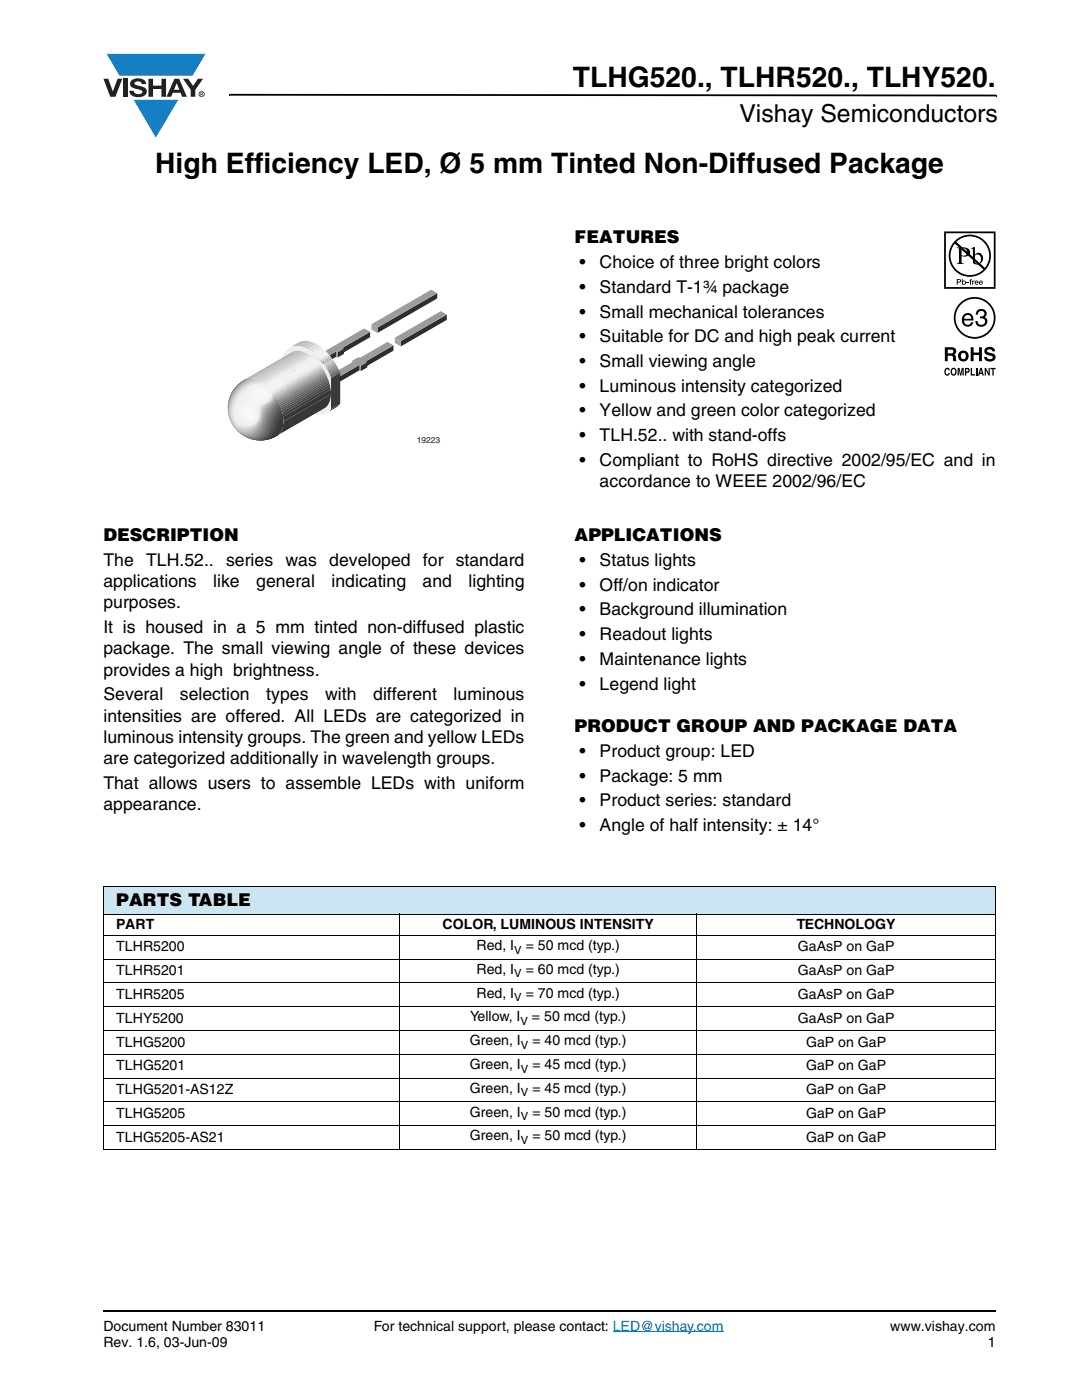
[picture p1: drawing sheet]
<svg xmlns="http://www.w3.org/2000/svg" width="216mm" height="279mm" viewBox="0 0 216 279" stroke-linecap="round" stroke-linejoin="round" font-family="sans-serif">
<g fill="#147fc3">
<path d="M21.3 10.7h19.7l-2.6 4.4h-1.1h-13.5z"/>
<path d="M26.7 19.9h8.9l-4.5 7.6z"/>
</g>
<g fill="#231f20">
<path d="M20.6 15.7h1l.9 2.5 1-2.5h.9l-1.4 3.6h-1z"/>
<path d="M24.6 15.7h.9v3.6h-.9z"/>
<path d="M26.3 16a2.1 2.1 0 0 1 2.8 .4l.1 .4h-.9a.79 .79 0 0 0-.7-.6 .79 .79 0 0 0-.8 .5l.3 .2 1 .3a1.08 1.08 0 0 1 1.2 1 1.08 1.08 0 0 1-1.1 1.1 1.73 1.73 0 0 1-2.4-1.2h.9a.96 .96 0 0 0 .8 .7 .96 .96 0 0 0 .9-.5 1.31 1.31 0 0 0-1.2-.6 1.03 1.03 0 0 1-1.1-.5 1.03 1.03 0 0 1 .2-1.2z"/>
<path d="M29.6 15.7h.9v1.4h1.7v-1.4h.9v3.6h-.9v-1.5h-1.7v1.5h-.9z"/>
<path d="M36.5 15.7h1.1l.9 1.4 1-1.4h1l-1.5 2.2v1.4h-.9v-1.4z"/>
<path d="M35.3 16.6l.5 1.3h-1.1zM34.8 15.7l-1.6 3.6h1l.3-.8h1.5l.3 .8h1l-1.6-3.6z"/>
<path d="M39.8 18.8a.46 .46 0 0 1 .9 0 .46 .46 0 0 1-.9 0zM39.6 18.8a.6 .6 0 0 0 1.2 0 .6 .6 0 0 0-1.2 0z"/>
<path d="M40.1 18.6h.2v.1h-.2zM40 18.5v.6h.1v-.3l.4 .3-.2-.3 .2-.1-.1-.2z"/>
</g>
<path d="M45.7 18.7h.2v.4h-.2zM45.9 18.7l152.9 .2v.3l-152.9-.1zM198.8 18.9h.1v.3h-.1zM20.5 261.5h.1v.4h-.1z" fill="#000"/>
<path d="M20.6 261.7h178.2" fill="none" stroke="#000" stroke-width=".36"/>
<path d="M122.3 265.8h22.1" fill="none" stroke="#007ec4" stroke-width=".2"/>
<path d="M45.4 57.8h43.8v31h-43.8z" fill="#fff"/>
<g fill="#2c2c2c">
<path d="M68.4 69.4l5.5-3.2v1.1l-5.5 3.2z"/>
<path d="M67.3 70.3l1.3-.7v1l-1.3 .8z"/>
</g>
<path d="M67.1 70.2l.2 .1v1.1l-.2-.2z" fill="#a3a3a3"/>
<path d="M73 72.1l5.5-3.2v1.1l-5.5 3.2z" fill="#2c2c2c"/>
<g fill="#a3a3a3">
<path d="M70.3 72l.2 .2v1l-.2-.1z"/>
<path d="M71.7 72.8l.3 .2v1.1l-.3-.2z"/>
</g>
<path d="M72 73l1.3-.7v1l-1.3 .8z" fill="#2c2c2c"/>
<path d="M60.4 72.6l1.2 .7v1.1l-1.2-.7z" fill="#a3a3a3"/>
<path d="M61.6 73.3l5.5-3.1v1l-5.5 3.2z" fill="#2c2c2c"/>
<path d="M60.4 72.6l12.3-7.1 1.2 .7-5.5 3.2 .2 .2-1.3 .7-.2-.1-5.5 3.1z" fill="#9c9c9c"/>
<path d="M58.5 73.7l1.9-1.1v1.1l-1.9 1.1z" fill="#3b3b3b"/>
<path d="M58.5 74.8l1.9-1.1 1.2 .7-1.9 1z" fill="#d3d3d3"/>
<path d="M66.2 76l5.5-3.2v1.1l-5.5 3.2z" fill="#2c2c2c"/>
<path d="M65 75.3l1.2 .7v1.1l-1.2-.7z" fill="#a3a3a3"/>
<path d="M65 75.3l5.5-3.1-.2-.2 1.2-.7 .3 .1 5.5-3.2 1.2 .7-5.5 3.2 .3 .2-1.3 .7-.3-.2-5.5 3.2z" fill="#9c9c9c"/>
<path d="M65.2 82.4l.8-.7 1.9-1.1-.6 .6z" fill="#373737"/>
<path d="M63.2 77.4l1.8-1 1.2 .7-1.8 1z" fill="#d3d3d3"/>
<path d="M66 78.6a3.2 3.2 0 0 1-1.3 3z" fill="#373737"/>
<path d="M57.7 69.4l2-1.2z" fill="#7c7c7c"/>
<path d="M57.9 69.3l2-1.1z" fill="#838383"/>
<path d="M58.1 69.2l2-1.1z" fill="#8b8b8b"/>
<path d="M58.3 69.2l2-1.2z" fill="#939393"/>
<path d="M58.5 69.1l2.1-1.1z" fill="#9a9a9a"/>
<path d="M58.7 69.1l2.1-1.1z" fill="#a2a2a2"/>
<path d="M59 69l1.8-1h.3l-1.8 1.1z" fill="#aaa"/>
<path d="M59.3 69.1l1.8-1.1h.3l-1.8 1.1z" fill="#b1b1b1"/>
<path d="M59.6 69.1l1.8-1.1 .3 .1-1.8 1z" fill="#b9b9b9"/>
<path d="M59.9 69.1l1.8-1 .4 .1-1.8 1.1z" fill="#c1c1c1"/>
<path d="M60.3 69.3l1.8-1.1 .5 .2-1.8 1z" fill="#c8c8c8"/>
<path d="M60.8 69.4l1.8-1 .6 .2-1.9 1.1z" fill="#d0d0d0"/>
<path d="M61.3 69.7l1.9-1.1 .1 .1-1.8 1.1z" fill="#d7d7d7"/>
<path d="M58.2 78.7l7.8-1v1z" fill="#373737"/>
<path d="M58.2 78.7l7.7-1.6 .1 .6z" fill="#3e3e3e"/>
<path d="M58.2 78.7l7.6-2 .1 .4z" fill="#464646"/>
<path d="M58.2 78.7l7.5-2.4 .1 .4z" fill="#4e4e4e"/>
<path d="M58.2 78.7l7.4-2.7 .1 .3z" fill="#555"/>
<path d="M58.2 78.7l7.3-3 .1 .3z" fill="#5d5d5d"/>
<path d="M58.2 78.7l7.2-3.3 .1 .3z" fill="#656565"/>
<path d="M58.2 78.7l7.1-3.6 .1 .3z" fill="#6c6c6c"/>
<path d="M58.2 78.7l6.9-3.8 .2 .2z" fill="#747474"/>
<path d="M58.2 78.7l6.8-4.1 .1 .3z" fill="#7c7c7c"/>
<path d="M58.2 78.7l6.7-4.2 .1 .1z" fill="#838383"/>
<path d="M58.2 78.7l6.6-4.4 .1 .2z" fill="#8b8b8b"/>
<path d="M58.2 78.7l6.5-4.6 .1 .2z" fill="#939393"/>
<path d="M58.2 78.7l6.5-4.7v.1z" fill="#9a9a9a"/>
<path d="M58.2 78.7l6.4-4.9 .1 .2z" fill="#a2a2a2"/>
<path d="M58.2 78.7l6.3-5 .1 .1z" fill="#aaa"/>
<path d="M58.2 78.7l6.2-5.1 .1 .1z" fill="#b1b1b1"/>
<path d="M58.2 78.7l6.1-5.3 .1 .2z" fill="#b9b9b9"/>
<path d="M58.2 78.7l6.1-5.4v.1z" fill="#c1c1c1"/>
<path d="M58.2 78.7l6-5.5 .1 .1z" fill="#c8c8c8"/>
<path d="M58.2 78.6l5.9-5.5 .1 .1-6 5.5z" fill="#d0d0d0"/>
<path d="M58.2 78.5l5.8-5.5 .1 .1-5.9 5.5z" fill="#d7d7d7"/>
<path d="M58.2 78.3l5.7-5.5 .1 .2-5.8 5.5z" fill="#dfdfdf"/>
<path d="M58.2 78.2l5.6-5.5 .1 .1-5.7 5.5z" fill="#e7e7e7"/>
<path d="M63.7 72.5l.1 .2-5.6 5.5z" fill="#eee"/>
<path d="M63.5 72.3l.2 .2-5.5 5.5v-.2z" fill="#f1f1f1"/>
<path d="M62.8 71.6l.7 .7-5.3 5.5v-.7z" fill="#f2f2f2"/>
<path d="M62.5 71.3l.3 .3-4.6 5.5v-.2z" fill="#f1f1f1"/>
<path d="M62.3 71.2l.2 .1-4.3 5.6v-.2z" fill="#eee"/>
<path d="M62 71l.3 .2-4.1 5.5v-.2z" fill="#e7e7e7"/>
<path d="M61.7 70.8l.3 .2-3.8 5.5v-.2z" fill="#dfdfdf"/>
<path d="M61.3 70.5l.4 .3-3.5 5.5v-.2z" fill="#d7d7d7"/>
<path d="M60.9 70.3l.4 .2-3.1 5.6z" fill="#d0d0d0"/>
<path d="M60.5 70.2l.4 .1-2.7 5.5z" fill="#c8c8c8"/>
<path d="M60.1 70.1l.4 .1-2.3 5.5z" fill="#c1c1c1"/>
<path d="M59.8 70l.3 .1-1.9 5.5z" fill="#b9b9b9"/>
<path d="M59.6 70h.2l-1.6 5.5z" fill="#b1b1b1"/>
<path d="M59.3 70h.3l-1.4 5.5z" fill="#aaa"/>
<path d="M59.1 70h.2l-1.1 5.5z" fill="#a2a2a2"/>
<path d="M58.9 70h.2l-.9 5.5z" fill="#9a9a9a"/>
<path d="M58.7 70.1l.2-.1-.7 5.6z" fill="#939393"/>
<path d="M58.6 70.1h.1l-.5 5.6z" fill="#8b8b8b"/>
<path d="M58.4 70.2l.2-.1-.4 5.6z" fill="#838383"/>
<path d="M58.2 70.3l.2-.1-.2 5.6z" fill="#7c7c7c"/>
<path d="M66.1 75.5l1.8-1.1v6.2l-1.9 1.1z" fill="#3b3b3b"/>
<path d="M61.5 69.8l1.8-1.1 .3 .2-1.8 1.1z" fill="#d7d7d7"/>
<path d="M61.8 70l1.8-1.1 .3 .2-1.8 1.1z" fill="#dfdfdf"/>
<path d="M62.1 70.2l1.8-1.1 .3 .2-1.8 1.1z" fill="#e7e7e7"/>
<path d="M62.4 70.4l1.8-1.1 .3 .2-1.9 1.1z" fill="#eee"/>
<path d="M62.6 70.6l1.9-1.1 .3 .3-1.9 1.1z" fill="#f1f1f1"/>
<path d="M62.9 70.9l1.9-1.1 .8 .9-1.8 1.1z" fill="#f2f2f2"/>
<path d="M63.8 71.8l1.8-1.1 .2 .2-1.8 1.1z" fill="#f1f1f1"/>
<path d="M64 72l1.8-1.1 .2 .2-1.8 1.1z" fill="#eee"/>
<path d="M64.2 72.2l1.8-1.1 .1 .2-1.8 1z" fill="#e7e7e7"/>
<path d="M64.3 72.3l1.8-1 .1 .1-1.8 1.1z" fill="#dfdfdf"/>
<path d="M64.4 72.5l1.8-1.1 .1 .2-1.8 1z" fill="#d7d7d7"/>
<path d="M64.5 72.6l1.8-1 .1 .1-1.8 1.1z" fill="#d0d0d0"/>
<path d="M64.6 72.8l1.8-1.1 .1 .1-1.8 1.1z" fill="#c8c8c8"/>
<path d="M64.7 72.9l1.8-1.1 .1 .2-1.8 1z" fill="#c1c1c1"/>
<path d="M64.8 73l1.8-1 .1 .1-1.8 1.1z" fill="#b9b9b9"/>
<path d="M64.9 73.2l1.8-1.1 .1 .2-1.8 1z" fill="#b1b1b1"/>
<path d="M65 73.3l1.8-1 .1 .1-1.8 1.1z" fill="#aaa"/>
<path d="M65.1 73.5l1.8-1.1 .1 .2-1.8 1z" fill="#a2a2a2"/>
<path d="M65.2 73.6l1.8-1 .1 .2-1.8 1z" fill="#9a9a9a"/>
<path d="M65.3 73.8l1.8-1 .1 .1-1.8 1.1z" fill="#939393"/>
<path d="M65.4 74l1.8-1.1 .1 .3-1.8 1z" fill="#8b8b8b"/>
<path d="M65.5 74.2l1.8-1 .1 .2-1.8 1z" fill="#838383"/>
<path d="M65.6 74.4l1.8-1 .2 .2-1.9 1.1z" fill="#7c7c7c"/>
<path d="M65.7 74.7l1.9-1.1 .1 .3-1.9 1.1z" fill="#747474"/>
<path d="M65.8 75l1.9-1.1 .1 .3-1.8 1.1z" fill="#6c6c6c"/>
<path d="M66 75.3l1.8-1.1 .1 .2-1.8 1.1z" fill="#656565"/>
<path d="M58.5 73.7v1.1l1.2 .6v-1zM63.2 76.4v1l1.2 .7v-1zM57.2 69.8a3.4 3.4 0 0 1 4.3 0 11.5 11.5 0 0 1 4.6 5.7l-.1 6.2a3.3 3.3 0 0 1-4.5 .4 11.4 11.4 0 0 1-5.3-10.2l.2-.8z" fill="#eee"/>
<g fill="#373737">
<path d="M56.5 83.2l9.5-4.6a3.1 3.1 0 0 1-1.3 2.9l-9.5 5.5a3.7 3.7 0 0 0 1.3-3.8z"/>
<path d="M56.5 83.2l9.5-4.6a3.1 3.1 0 0 1-1.3 2.9l-8.2 2.7z"/>
<path d="M55.2 84.2h1.3v-1l9.5-5.5a4 4 0 0 1-1.3 3.8z"/>
</g>
<path d="M56.4 82.6l9.5-5.5 .1 .6-9.5 5.5z" fill="#3e3e3e"/>
<path d="M56.3 82.2l9.5-5.5 .1 .4-9.5 5.5z" fill="#464646"/>
<path d="M56.2 81.8l9.5-5.5 .1 .4-9.5 5.5z" fill="#4e4e4e"/>
<path d="M56.1 81.5l9.5-5.5 .1 .3-9.5 5.5z" fill="#555"/>
<path d="M55.9 81.2l9.6-5.5 .1 .3-9.5 5.5z" fill="#5d5d5d"/>
<path d="M55.8 80.9l9.6-5.5 .1 .3-9.6 5.5z" fill="#656565"/>
<path d="M55.7 80.6l9.6-5.5 .1 .3-9.6 5.5z" fill="#6c6c6c"/>
<path d="M55.6 80.4l9.5-5.5 .2 .2-9.6 5.5z" fill="#747474"/>
<path d="M55.5 80.2l9.5-5.6 .1 .3-9.5 5.5z" fill="#7c7c7c"/>
<path d="M55.4 80l9.5-5.5 .1 .1-9.5 5.6z" fill="#838383"/>
<path d="M55.3 79.8l9.5-5.5 .1 .2-9.5 5.5z" fill="#8b8b8b"/>
<path d="M55.2 79.6l9.5-5.5 .1 .2-9.5 5.5z" fill="#939393"/>
<path d="M55.1 79.5l9.6-5.5v.1l-9.5 5.5z" fill="#9a9a9a"/>
<path d="M55 79.3l9.6-5.5 .1 .2-9.6 5.5z" fill="#a2a2a2"/>
<path d="M55 79.2l9.5-5.5 .1 .1-9.6 5.5z" fill="#aaa"/>
<path d="M54.9 79.1l9.5-5.5 .1 .1-9.5 5.5z" fill="#b1b1b1"/>
<path d="M54.8 78.9l9.5-5.5 .1 .2-9.5 5.5z" fill="#b9b9b9"/>
<path d="M54.7 78.8l9.6-5.5v.1l-9.5 5.5z" fill="#c1c1c1"/>
<path d="M54.6 78.7l9.6-5.5 .1 .1-9.6 5.5z" fill="#c8c8c8"/>
<path d="M54.6 78.6l9.5-5.5 .1 .1-9.6 5.5z" fill="#d0d0d0"/>
<path d="M54.5 78.5l9.5-5.5 .1 .1-9.5 5.5z" fill="#d7d7d7"/>
<path d="M54.4 78.3l9.5-5.5 .1 .2-9.5 5.5z" fill="#dfdfdf"/>
<path d="M54.3 78.2l9.5-5.5 .1 .1-9.5 5.5z" fill="#e7e7e7"/>
<path d="M54.1 78l9.6-5.5 .1 .2-9.5 5.5z" fill="#eee"/>
<path d="M53.9 77.8l9.6-5.5 .2 .2-9.6 5.5z" fill="#f1f1f1"/>
<path d="M53.2 77.1l9.6-5.5 .7 .7-9.6 5.5z" fill="#f2f2f2"/>
<path d="M53 76.9l9.5-5.6 .3 .3-9.6 5.5z" fill="#f1f1f1"/>
<path d="M52.7 76.7l9.6-5.5 .2 .1-9.5 5.6z" fill="#eee"/>
<path d="M52.5 76.5l9.5-5.5 .3 .2-9.6 5.5z" fill="#e7e7e7"/>
<path d="M52.2 76.3l9.5-5.5 .3 .2-9.5 5.5z" fill="#dfdfdf"/>
<path d="M51.8 76.1l9.5-5.6 .4 .3-9.5 5.5z" fill="#d7d7d7"/>
<path d="M51.4 75.8l9.5-5.5 .4 .2-9.5 5.6z" fill="#d0d0d0"/>
<path d="M50.9 75.7l9.6-5.5 .4 .1-9.5 5.5z" fill="#c8c8c8"/>
<path d="M50.6 75.6l9.5-5.5 .4 .1-9.6 5.5z" fill="#c1c1c1"/>
<path d="M50.3 75.5l9.5-5.5 .3 .1-9.5 5.5z" fill="#b9b9b9"/>
<path d="M50 75.5l9.6-5.5h.2l-9.5 5.5z" fill="#b1b1b1"/>
<path d="M49.8 75.5l9.5-5.5h.3l-9.6 5.5z" fill="#aaa"/>
<path d="M49.6 75.5l9.7-5.5z" fill="#a2a2a2"/>
<path d="M49.4 75.5l9.7-5.5z" fill="#9a9a9a"/>
<path d="M49.2 75.6l9.7-5.6z" fill="#939393"/>
<path d="M49 75.7l9.7-5.6z" fill="#8b8b8b"/>
<path d="M48.8 75.7l9.8-5.6z" fill="#838383"/>
<path d="M48.7 75.8l9.7-5.6z" fill="#7c7c7c"/>
<g fill="#f1f1f1">
<path d="M47.2 77a3.4 3.4 0 0 1 4.8-.8 9.5 9.5 0 0 1 4.3 9.2 3.5 3.5 0 0 1-3 2.4 5.8 5.8 0 0 1-5.4-1.5 3.9 3.9 0 0 1-.6-2.2 3.1 3.1 0 0 0 1.3 2.9 6.5 6.5 0 0 1-1.4-10z"/>
<path d="M47.5 76.7a3.3 3.3 0 0 1 4.8-.3l.9 .7a3.3 3.3 0 0 0-4.3 1.3l-1 1.3a3.3 3.3 0 0 0 .3 4.7 2.15 2.15 0 0 0 2.5 .1 2.15 2.15 0 0 0 .8-2.4 1.11 1.11 0 0 1 .7-1.4 2.45 2.45 0 0 0 2-2.1l-.2-.8a9.1 9.1 0 0 1 2.3 7.6 4 4 0 0 1-3.7 2.5 5.7 5.7 0 0 1-4.7-1.6 3.9 3.9 0 0 1-.6-2.2 3.1 3.1 0 0 0 1.3 2.9 6.5 6.5 0 0 1-1.1-10.3z"/>
</g>
<path d="M47.5 76.7a3.3 3.3 0 0 1 4.8-.4l.7 .5a3.4 3.4 0 0 0-4.2 1.3 5.3 5.3 0 0 0-2 4.6l.5 1.4a3.1 3.1 0 0 0 1.3 2.9 6.5 6.5 0 0 1-1.1-10.3z" fill="#eee"/>
<path d="M47.5 76.7a3.3 3.3 0 0 1 4.8-.4l.4 .4a4.5 4.5 0 0 0-5 2.3 4.7 4.7 0 0 0-.6 5.2l.3 .2a2.97 2.97 0 0 0 1.2 2.6 6.5 6.5 0 0 1-1.1-10.3z" fill="#e7e7e7"/>
<path d="M47.5 76.7a3.4 3.4 0 0 1 5-.2 4.8 4.8 0 0 0-5.1 2.6 4.7 4.7 0 0 0-.3 5.4l.3 .3a2.88 2.88 0 0 0 1.2 2.2 6.5 6.5 0 0 1-1.1-10.3z" fill="#dfdfdf"/>
<path d="M47.5 76.7a3.3 3.3 0 0 1 4.7-.4 5 5 0 0 0-5.1 2.7 4.8 4.8 0 0 0 0 5.8l.3 .3a2.73 2.73 0 0 0 1.2 1.9 6.5 6.5 0 0 1-1.1-10.3z" fill="#d7d7d7"/>
<path d="M47.5 76.7a3.3 3.3 0 0 1 4.3-.6 6.2 6.2 0 0 0-5.7 7.1 3.5 3.5 0 0 0 1.4 2.2l.3 .8 .8 .8a6.5 6.5 0 0 1-1.1-10.3z" fill="#d0d0d0"/>
<path d="M47.3 84.1a2.49 2.49 0 0 0 3.1 .6 2.49 2.49 0 0 0 1.3-2.8 1.22 1.22 0 0 1 1.1-1.4 1.97 1.97 0 0 0 1.3-2.5 9 9 0 0 1 2.2 7.4 4 4 0 0 1-3.7 2.5 5.7 5.7 0 0 1-4.7-1.6 3.9 3.9 0 0 1-.6-2.2z" fill="#eee"/>
<path d="M47.5 76.7a3.3 3.3 0 0 1 3.9-.9 6.5 6.5 0 0 0-5.2 8.2 3.6 3.6 0 0 0 1.4 1.6l.3 .7 .7 .7a6.5 6.5 0 0 1-1.1-10.3z" fill="#c8c8c8"/>
<path d="M47.4 84.4a2.64 2.64 0 0 0 3 .5 2.64 2.64 0 0 0 1.4-2.8 1.29 1.29 0 0 1 1-1.6 2.08 2.08 0 0 0 1.5-2.3 8.9 8.9 0 0 1 2 7.2 4 4 0 0 1-3.7 2.5 5.8 5.8 0 0 1-4.6-1.5 3.5 3.5 0 0 1-.6-2z" fill="#e7e7e7"/>
<path d="M47.5 76.7a3.3 3.3 0 0 1 3.4-1 6.6 6.6 0 0 0-4.9 8l.9 1.5 .7 .6 .4 .7 .6 .5a6.5 6.5 0 0 1-1.1-10.3z" fill="#c1c1c1"/>
<path d="M47.4 84.8a2.93 2.93 0 0 0 3.2 0 2.93 2.93 0 0 0 1.3-2.9 1.68 1.68 0 0 1 1.4-1.6 1.94 1.94 0 0 0 1.1-2 8.8 8.8 0 0 1 1.9 7.1 4 4 0 0 1-3.7 2.5 5.7 5.7 0 0 1-4.7-1.5z" fill="#dfdfdf"/>
<path d="M47.5 76.7a3.3 3.3 0 0 1 3.1-1.1 6.8 6.8 0 0 0-4.6 8.1l.4 .8 .5 .8 1.7 1.7a6.5 6.5 0 0 1-1.1-10.3z" fill="#b9b9b9"/>
<path d="M47.4 85.1a3.1 3.1 0 0 0 4.6-3.2 1.44 1.44 0 0 1 1.1-1.3 2.21 2.21 0 0 0 1.4-2.1 8.8 8.8 0 0 1 1.8 6.9 4 4 0 0 1-3.7 2.5 5.8 5.8 0 0 1-4.6-1.5z" fill="#d7d7d7"/>
<path d="M47.5 76.7a3.6 3.6 0 0 1 2.8-1.2 6.7 6.7 0 0 0-4.3 8.5 7 7 0 0 0 2 2.4l.6 .6a6.5 6.5 0 0 1-1.1-10.3z" fill="#b1b1b1"/>
<path d="M47.5 85.4a3.4 3.4 0 0 0 4.6-3.6l.1-.4 .7-.6a2.41 2.41 0 0 0 1.7-2.2 8.7 8.7 0 0 1 1.7 6.8 4 4 0 0 1-3.7 2.5 5.5 5.5 0 0 1-4.8-1.7z" fill="#d0d0d0"/>
<path d="M47.6 85.6a3.2 3.2 0 0 0 4.3-1.8l.1-.5a2.84 2.84 0 0 1 1.3-2.7 2.33 2.33 0 0 0 1.3-1.9 8.7 8.7 0 0 1 1.7 6.7 4 4 0 0 1-3.7 2.5 5.6 5.6 0 0 1-4.7-1.6z" fill="#c8c8c8"/>
<path d="M47.5 76.7a3.8 3.8 0 0 1 2.5-1.2 6.6 6.6 0 0 0-3.5 9.5l2.1 2a6.5 6.5 0 0 1-1.1-10.3z" fill="#aaa"/>
<path d="M47.6 85.8l.3 .1a2.68 2.68 0 0 0 3.3-.9 6.1 6.1 0 0 0 1.2-3.2l.6-.8 1.1-.9 .5-.7 .1-.6a8.6 8.6 0 0 1 1.6 6.6 4 4 0 0 1-3.7 2.5 5.9 5.9 0 0 1-4.6-1.4z" fill="#c1c1c1"/>
<path d="M47.5 76.7a4 4 0 0 1 2.3-1.2 6.6 6.6 0 0 0-3.2 9.6l2 1.9a6.5 6.5 0 0 1-1.1-10.3z" fill="#a2a2a2"/>
<path d="M47.7 86a2.16 2.16 0 0 0 2.7-.2 5.1 5.1 0 0 0 2.1-3.9l.5-.8 1.5-1.3 .3-.9a8.1 8.1 0 0 1 1.3 7.1 4.5 4.5 0 0 1-3.8 1.9 5.6 5.6 0 0 1-4.4-1.6z" fill="#b9b9b9"/>
<path d="M47.5 76.7a4.2 4.2 0 0 1 2.1-1.2 6.5 6.5 0 0 0-2.3 10.4l1.3 1.1a6.5 6.5 0 0 1-1.1-10.3z" fill="#9a9a9a"/>
<path d="M47.8 86.1a2.64 2.64 0 0 0 3.7-1.1 8.1 8.1 0 0 0 1.2-3.2l1.6-1.6 .6-1.1a8 8 0 0 1 1.2 6.9 4.5 4.5 0 0 1-3.8 1.9 5.7 5.7 0 0 1-4.3-1.5z" fill="#b1b1b1"/>
<path d="M47.9 86.3a2.39 2.39 0 0 0 3.4-.8l.6-.9 .5-1.1a4.3 4.3 0 0 1 1.9-3.2l.7-1.1a7.7 7.7 0 0 1 1.1 6.8 4.5 4.5 0 0 1-3.8 1.9 5.5 5.5 0 0 1-4.4-1.6z" fill="#aaa"/>
<g fill="#939393">
<path d="M47.5 76.7l1.2-.9 .7-.3a6.9 6.9 0 0 0-3.8 7.3 6.5 6.5 0 0 1 1.9-6.1z"/>
<path d="M46.7 85.3l.9 .9 1 .8-.9-.7z"/>
</g>
<path d="M55 79.3a7.7 7.7 0 0 1 1.1 6.7 4.5 4.5 0 0 1-3.8 1.9 5.7 5.7 0 0 1-4.3-1.5 2.49 2.49 0 0 0 3.8-1.3l.4-.8 .4-1.2a7.6 7.6 0 0 1 2.2-3.3z" fill="#a2a2a2"/>
<g fill="#8b8b8b">
<path d="M47.5 76.7l1-.8 .7-.3a7 7 0 0 0-3.7 6.3 6.5 6.5 0 0 1 2-5.2z"/>
<path d="M47.3 86l1.3 1z"/>
</g>
<path d="M48.1 86.5a2.44 2.44 0 0 0 3.7-1l.8-1.6a5.8 5.8 0 0 1 2-3.6l.5-.8a7.6 7.6 0 0 1 1 6.5 4.5 4.5 0 0 1-3.8 1.9 5.9 5.9 0 0 1-4.2-1.4z" fill="#9a9a9a"/>
<g fill="#838383">
<path d="M47.5 76.7l1.5-1a7 7 0 0 0-3.5 5.6l.2-1.8a6.5 6.5 0 0 1 1.8-2.8z"/>
<path d="M47.8 86.4l.8 .6z"/>
</g>
<path d="M48.2 86.6a2.63 2.63 0 0 0 4-1.6 10 10 0 0 1 2.8-5l.2-.4a7.5 7.5 0 0 1 .9 6.4 4.5 4.5 0 0 1-3.8 1.9 6.1 6.1 0 0 1-4.1-1.3z" fill="#939393"/>
<path d="M48.3 86.7a2.59 2.59 0 0 0 4-1.4 13.5 13.5 0 0 1 2.2-4.4l.8-1.1a7.4 7.4 0 0 1 .8 6.2 4.5 4.5 0 0 1-3.8 1.9 6.3 6.3 0 0 1-4-1.2z" fill="#8b8b8b"/>
<g fill="#7c7c7c">
<path d="M47.5 76.7l1.3-1a6.8 6.8 0 0 0-3.3 5 6.4 6.4 0 0 1 2-4z"/>
<path d="M48.3 86.8l.3 .2z"/>
</g>
<path d="M48.4 86.8a2.68 2.68 0 0 0 4.2-1.6 13.1 13.1 0 0 1 2.8-5.2 7.3 7.3 0 0 1 .7 6 4.5 4.5 0 0 1-3.8 1.9 6.4 6.4 0 0 1-3.9-1.1z" fill="#838383"/>
<path d="M47.5 76.7l1.2-.9a6.7 6.7 0 0 0-3.1 4.2l.7-1.8z" fill="#747474"/>
<path d="M49.8 77.6a2.64 2.64 0 0 1 4.2 .5 2.03 2.03 0 0 1-1.8 2.4 .99 .99 0 0 0-.7 1.5 2.16 2.16 0 0 1-1.7 2.7 2.16 2.16 0 0 1-2.5-2.1 3.2 3.2 0 0 1 1.4-3.2l.7-1.3z" fill="#f2f2f2"/>
<path d="M48.5 86.9a2.7 2.7 0 0 0 4.3-1.5 13.3 13.3 0 0 1 2.7-5.3 7.2 7.2 0 0 1 .6 5.9 4.5 4.5 0 0 1-3.8 1.9 6.6 6.6 0 0 1-3.8-1z" fill="#7c7c7c"/>
<path d="M47.5 76.7l-1.1 1.4-.6 1.1 1-1.7 1.1-1.2z" fill="#6c6c6c"/>
<path d="M48.7 87a2.85 2.85 0 0 0 4.5-2l.1-.5a10.7 10.7 0 0 1 2.3-4.1 6.4 6.4 0 0 1 .3 6 6.1 6.1 0 0 1-7.2 .6z" fill="#747474"/>
<path d="M49.9 77.6a2.52 2.52 0 0 1 4 .5 1.85 1.85 0 0 1-1.7 2.3l-.5 .3-.3 .3a5.8 5.8 0 0 1-.3 2.8 2.06 2.06 0 0 1-2.3 .7 2.06 2.06 0 0 1-1.4-2 2.77 2.77 0 0 1 1.5-2.8l.5-1.4z" fill="#f2f2f2"/>
<path d="M55.7 80.6a6.3 6.3 0 0 1 .2 5.8 6.1 6.1 0 0 1-6.8 .9 2.83 2.83 0 0 0 4.3-2.3l.2-.6a11.1 11.1 0 0 1 2.1-3.8z" fill="#6c6c6c"/>
<path d="M50 77.7a2.31 2.31 0 0 1 4 .8 2.08 2.08 0 0 1-2.2 2l-.4 .2a1.61 1.61 0 0 0 0 1.5 1.91 1.91 0 0 1-1.6 2.3 1.91 1.91 0 0 1-2.2-1.7 2.48 2.48 0 0 1 1.4-2.9l.4-.6 .2-1z" fill="#f3f3f3"/>
<path d="M55.8 80.9a6.2 6.2 0 0 1 .1 5.5 6.1 6.1 0 0 1-6.3 1.1 2.93 2.93 0 0 0 4.1-2.3 9.8 9.8 0 0 1 2.1-4.3z" fill="#656565"/>
<path d="M50.2 77.6a2.22 2.22 0 0 1 3.7 .9v.3a1.73 1.73 0 0 1-1.8 1.4 .91 .91 0 0 0-.9 .4 .91 .91 0 0 0 0 1 1.94 1.94 0 0 1-1.9 2.8 2.35 2.35 0 0 1-1.7-2.2 2.35 2.35 0 0 1 1.5-2.2l.4-.4 .3-1.4z" fill="#f3f3f3"/>
<path d="M55.9 81.2a6.1 6.1 0 0 1 0 5.2 6 6 0 0 1-5.9 1.2 2.93 2.93 0 0 0 3.9-2.2 9.6 9.6 0 0 1 2-4.2z" fill="#5d5d5d"/>
<path d="M50.3 77.7a2.07 2.07 0 0 1 3.5 1 1.72 1.72 0 0 1-1.7 1.5l-1 .3a.88 .88 0 0 0 0 1.1 1.9 1.9 0 0 1-1.5 2.8 2.27 2.27 0 0 1-1.8-2.2 2.27 2.27 0 0 1 1.7-2.3l.1-.1a3.5 3.5 0 0 1 .7-2.1z" fill="#f4f4f4"/>
<path d="M56.1 81.5a5.9 5.9 0 0 1-.2 4.9 5.9 5.9 0 0 1-5.4 1.4 3 3 0 0 0 3.7-2.9l.9-2.1z" fill="#555"/>
<path d="M50.4 77.7a1.92 1.92 0 0 1 2.1-.5 1.92 1.92 0 0 1 1.2 1.6 2.4 2.4 0 0 1-2.5 1.5l-.4 .3 .2 1a1.78 1.78 0 0 1-1.5 2.7 2.13 2.13 0 0 1-1.7-2.1 2.13 2.13 0 0 1 1.7-2l.4-.3a3.1 3.1 0 0 1 .5-2.2z" fill="#f4f4f4"/>
<path d="M56.2 81.8a5.1 5.1 0 0 1-.6 5l-1.8 .8a6.4 6.4 0 0 1-2.8 .2 3 3 0 0 0 3.4-2.5l.6-1.7z" fill="#4e4e4e"/>
<path d="M56.3 82.2a5 5 0 0 1-.7 4.6l-1.8 .8-2.3 .3a3.3 3.3 0 0 0 3.4-3.1l.6-1.6z" fill="#464646"/>
<path d="M56.4 82.6a4.8 4.8 0 0 1-.8 4.2l-1.5 .7-1.9 .4a3.5 3.5 0 0 0 3.1-3.3l.4-1.1z" fill="#3e3e3e"/>
<g fill="#f5f5f5">
<path d="M48.5 80.8l.5-.3a.99 .99 0 0 1 1.6 .3 2.5 2.5 0 0 1-.1 3.2 1.85 1.85 0 0 1-2.2-.5 1.85 1.85 0 0 1-.2-2.2z"/>
<path d="M48.6 80.9l.5-.3a1.17 1.17 0 0 1 1.7 .9 1.67 1.67 0 0 1 .1 1.8 1.67 1.67 0 0 1-1.5 .8 1.94 1.94 0 0 1-.8-3.2z"/>
</g>
<path d="M48.6 81a1.26 1.26 0 0 1 2.1 .3 1.92 1.92 0 0 1-.4 2.6 1.74 1.74 0 0 1-2-.7 1.74 1.74 0 0 1 .3-2.2z" fill="#f6f6f6"/>
<path d="M56.5 83.2a3.6 3.6 0 0 1-1.6 4l-2 .6a3.4 3.4 0 0 0 2.7-3l.4-1z" fill="#373737"/>
<g fill="#f6f6f6">
<path d="M48.6 81.1a1.33 1.33 0 0 1 1.5-.3 1.33 1.33 0 0 1 .8 1.3 1.39 1.39 0 0 1-1 1.9 1.39 1.39 0 0 1-1.7-1.3 1.67 1.67 0 0 1 .4-1.6z"/>
<path d="M48.8 81a1.37 1.37 0 0 1 2.1 1.3 1.29 1.29 0 0 1-1 1.6 1.29 1.29 0 0 1-1.5-.9 1.63 1.63 0 0 1 .4-2z"/>
</g>
<g fill="#f7f7f7">
<path d="M48.5 81.4a1.26 1.26 0 0 1 1.5-.4 1.26 1.26 0 0 1 .8 1.4 1.24 1.24 0 0 1-1 1.5 1.24 1.24 0 0 1-1.5-1.1v-.9z"/>
<path d="M48.6 81.5a1.2 1.2 0 0 1 1.4-.4 1.2 1.2 0 0 1 .7 1.3 1.17 1.17 0 0 1-.9 1.4 1.17 1.17 0 0 1-1.4-1v-.9z"/>
</g>
<path d="M50.5 77.7a1.83 1.83 0 0 1 2-.5 1.83 1.83 0 0 1 1.2 1.6 1.84 1.84 0 0 1-2 1.3 1.16 1.16 0 0 1-1.6-.5 1.7 1.7 0 0 1 .4-1.9z" fill="#f5f5f5"/>
<path d="M48.7 81.5a1.17 1.17 0 0 1 1.4-.2 1.17 1.17 0 0 1 .6 1.2 1.11 1.11 0 0 1-1 1.2 1.11 1.11 0 0 1-1.2-1v-.9z" fill="#f7f7f7"/>
<path d="M50.6 77.7a1.8 1.8 0 0 1 3 1 2.08 2.08 0 0 1-3.2 1 1.46 1.46 0 0 1 .2-2z" fill="#f5f5f5"/>
<path d="M48.8 81.5a1.12 1.12 0 0 1 1.3-.1 1.12 1.12 0 0 1 .5 1.2 1.04 1.04 0 0 1-1 1.1 1.04 1.04 0 0 1-1.1-1.1l.1-.7z" fill="#f7f7f7"/>
<path d="M50.7 77.7a1.72 1.72 0 0 1 2.9 .9 1.85 1.85 0 0 1-3.3 .7 1.31 1.31 0 0 1 .4-1.6z" fill="#f6f6f6"/>
<path d="M48.8 81.6a1.13 1.13 0 0 1 1.6 .4 1.13 1.13 0 0 1-.4 1.5 1.18 1.18 0 0 1-1.3-.5 1.18 1.18 0 0 1 .1-1.4z" fill="#f8f8f8"/>
<g fill="#f6f6f6">
<path d="M50.8 77.8a1.64 1.64 0 0 1 2.7 .9 1.75 1.75 0 0 1-3.1 .5 1.21 1.21 0 0 1 .4-1.4z"/>
<path d="M50.9 77.8a1.54 1.54 0 0 1 2.5 1 1.65 1.65 0 0 1-2.9 .3 1.16 1.16 0 0 1 .4-1.3z"/>
</g>
<path d="M48.9 81.7a1.04 1.04 0 0 1 1.5 .4 1.04 1.04 0 0 1-.6 1.4 1.12 1.12 0 0 1-1.1-.6 1.12 1.12 0 0 1 .2-1.2z" fill="#f8f8f8"/>
<path d="M51 77.8a1.46 1.46 0 0 1 2.4 .9 1.49 1.49 0 0 1-1.4 1 1.49 1.49 0 0 1-1.5-1l.2-.6z" fill="#f7f7f7"/>
<path d="M49 81.7a.95 .95 0 0 1 1.3 .4 .95 .95 0 0 1-.5 1.3 1.02 1.02 0 0 1-1-.5 1.02 1.02 0 0 1 .2-1.2z" fill="#f8f8f8"/>
<g fill="#f7f7f7">
<path d="M51 77.8a1.38 1.38 0 0 1 2.3 .9 1.44 1.44 0 0 1-1.2 1 1.44 1.44 0 0 1-1.4-.8l.1-.7z"/>
<path d="M51.1 77.9a1.3 1.3 0 0 1 1.3-.3 1.3 1.3 0 0 1 .8 1.1 1.3 1.3 0 0 1-1.3 .9 1.3 1.3 0 0 1-1.2-1.1z"/>
</g>
<path d="M49 81.8a.86 .86 0 0 1 1.2 .4 .86 .86 0 0 1-.5 1.1 .93 .93 0 0 1-.8-.5 .93 .93 0 0 1 .1-1z" fill="#f8f8f8"/>
<path d="M51.2 77.9a1.2 1.2 0 0 1 1.2-.2 1.2 1.2 0 0 1 .8 1 1.21 1.21 0 0 1-1.3 .8 1.21 1.21 0 0 1-1.1-1z" fill="#f7f7f7"/>
<path d="M51.3 77.9a1.03 1.03 0 0 1 1.3-.1 1.03 1.03 0 0 1 .3 1.3 1.06 1.06 0 0 1-1.3 .4 1.06 1.06 0 0 1-.6-1.3z" fill="#f8f8f8"/>
<path d="M49.1 81.8a.76 .76 0 0 1 1.1 .5 .76 .76 0 0 1-.5 1 .83 .83 0 0 1-.8-.6 .83 .83 0 0 1 .2-.9z" fill="#f9f9f9"/>
<path d="M51.3 78a1.02 1.02 0 0 1 1.1-.2 1.02 1.02 0 0 1 .6 .9 1.04 1.04 0 0 1-1.1 .7 1.04 1.04 0 0 1-.9-.9z" fill="#f8f8f8"/>
<path d="M49.2 81.9a.66 .66 0 0 1 .9 .4 .66 .66 0 0 1-.4 .8 .7 .7 0 0 1-.7-.4 .7 .7 0 0 1 .2-.8z" fill="#f9f9f9"/>
<g fill="#f8f8f8">
<path d="M51.4 78a.85 .85 0 0 1 1.1-.1 .85 .85 0 0 1 .2 1.2 .89 .89 0 0 1-1.1 .2 .89 .89 0 0 1-.4-1.1z"/>
<path d="M51.5 78.1a.79 .79 0 0 1 1-.1 .79 .79 0 0 1 .3 .9 .87 .87 0 0 1-1 .3 .87 .87 0 0 1-.6-.7z"/>
</g>
<g fill="#f9f9f9">
<path d="M51.4 78.3a.74 .74 0 0 1 .8-.3 .74 .74 0 0 1 .6 .7 .71 .71 0 0 1-.9 .5 .71 .71 0 0 1-.5-.9z"/>
<path d="M51.7 78.1a.56 .56 0 0 1 .7 0 .56 .56 0 0 1 .1 .8 .56 .56 0 0 1-.7 .1l-.4-.4z"/>
<circle cx="49.5" cy="82.5" r=".49"/>
<circle cx="49.5" cy="82.5" r=".35"/>
<circle cx="52.1" cy="78.5" r=".41"/>
<circle cx="52.1" cy="78.6" r=".3"/>
</g>
<path d="M75.3 65.4l11.9-6.9v1.1l-11.9 6.8z" fill="#2c2c2c"/>
<path d="M74.1 64.7l1.2 .7v1l-1.2-.6z" fill="#a3a3a3"/>
<path d="M74.1 64.7l12-6.9 1.1 .7-11.9 6.9z" fill="#9c9c9c"/>
<path d="M80 68.1l9.2-5.3v1l-9.2 5.3z" fill="#2c2c2c"/>
<path d="M78.8 67.4l1.2 .7v1l-1.2-.7z" fill="#a3a3a3"/>
<path d="M78.8 67.4l9.2-5.3 1.2 .7-9.2 5.3z" fill="#9c9c9c"/>
<path d="M188.4 46.2h10.2v28.8h-10.2z" fill="#fff"/>
<g fill="#000">
<path d="M192.9 56.3h.4v.2h-.4zM193.6 55.7h.3l-.2 .2 .2 .1v.1h-.2v.7h-.1v-.7h-.2zM194 56h.2v.2l.3-.2v.2h-.3v.6h-.2zM188.6 73.6l.4-.2 .3 .1 .2 .4-.6-.2a.66 .66 0 0 0 .1 1l.3-.3h.2a.54 .54 0 0 1-.4 .6 .54 .54 0 0 1-.6-.5zM191.1 73.4h.4l.2 1.2 .2-1.2h.4v1.5h-.3v-1.2l-.2 1.2h-.2l-.3-1.2v1.2h-.2zM193.7 73.4h.3v1.3h.6v.2h-.9zM193.7 69.3h.6v1.1h1.1v-1.1h.5v2.8h-.5v-1.3h-1.1v1.3h-.6zM194.7 73.4h.3v1.5h-.3zM195 61.9a1.07 1.07 0 0 1 1.3-.1 1.07 1.07 0 0 1 .5 1.1l-.4 .4a1.06 1.06 0 0 1 .5 1.4 1.06 1.06 0 0 1-1.4 .5l-.2-.1a1.02 1.02 0 0 1-.7-1h.5a.71 .71 0 0 0 .9 .7 .71 .71 0 0 0 .3-1.2l-.7-.1v-.3a.59 .59 0 0 0 .8-.4 .59 .59 0 0 0-.6-.8 .66 .66 0 0 0-.7 .8h-.4zM196.7 69.4a1.15 1.15 0 0 1 1.9 .7h-.6v-.1a.68 .68 0 0 0-1-.2v.4l.2 .1a1.29 1.29 0 0 1 1.5 .9 1.17 1.17 0 0 1-1.2 1 1.17 1.17 0 0 1-1.1-1h.5l.1 .2a.67 .67 0 0 0 1.1-.1l-.2-.3-.6-.1a.82 .82 0 0 1-.9-.5 .82 .82 0 0 1 .3-1zM196.5 73.4h.3l.5 1.1v-1.1h.2v1.5h-.3l-.5-1v1h-.2zM197.6 73.4h1.1v.3h-.4v1.2h-.3v-1.2h-.4z"/>
<path d="M190.8 48.3a3.9 3.9 0 0 1 5.3-.1 3.9 3.9 0 0 1 .4 5.3zM190.5 48.6l5.7 5.2a3.9 3.9 0 0 1-5.3 .1 3.9 3.9 0 0 1-.4-5.3zM189.3 51a4.2 4.2 0 0 0 8.4 0 4.2 4.2 0 0 0-8.4 0z"/>
<path d="M191.1 55.9v.3h.4v-.3zM190.9 55.7l.7 .1 .2 .2-.2 .3-.5 .1v.4h-.2z"/>
<path d="M191.9 49.6v1.3a.75 .75 0 0 0 1.1-.6 .75 .75 0 0 0-1.1-.7zM190.9 49.4a2.81 2.81 0 0 1 2.4 .3 .97 .97 0 0 1 0 1.2 .97 .97 0 0 1-1.2 .3l-.2-.1v1.1v.2l.5 .3h-1.5l.3-.1 .1-.4v-2.3v-.3z"/>
<path d="M192.1 56.4a.26 .26 0 0 0 .5 0 .26 .26 0 0 0-.5 0zM191.9 55.7h.2v.4a.38 .38 0 0 1 .5 .1 .38 .38 0 0 1 0 .5 .38 .38 0 0 1-.5 0l-.2 .1z"/>
<path d="M194.5 51v1.4l.2 .1a.72 .72 0 0 0 .8 0 .72 .72 0 0 0 .3-.8 .72 .72 0 0 0-.4-.8 .72 .72 0 0 0-.9 .1zM193.8 49.6l.7-.3v1.6a.89 .89 0 0 1 1.1-.4 .89 .89 0 0 1 .6 1 1.23 1.23 0 0 1-.7 1.2 1.23 1.23 0 0 1-1.4-.2v-2.7z"/>
<path d="M194.7 56.2v.1h.4l-.2-.2zM194.7 56l.4 .1 .2 .4h-.6v.1h.5a.42 .42 0 0 1-.6 .1 .42 .42 0 0 1 .1-.7z"/>
<path d="M195.6 56.2l-.1 .1h.4l-.2-.2zM195.5 56l.5 .1 .1 .4h-.6l.1 .1h.5a.42 .42 0 0 1-.7 .1 .42 .42 0 0 1 .1-.7z"/>
<path d="M188.7 46.5h9.6v10.8h-9.6zM188.4 46.2v11.4h10.3v-11.4z"/>
<path d="M189.1 69.8v.7h.9a.39 .39 0 0 0 .1-.7zM188.5 69.3h1.4a.79 .79 0 0 1 .8 .4 .79 .79 0 0 1-.1 .9l-.2 .2a.98 .98 0 0 1 .4 1.1l.1 .2h-.7l-.2-1.1h-.9v1.1h-.6z"/>
<path d="M190.1 73.7a.64 .64 0 0 0 .2 1h.1a.64 .64 0 0 0-.1-1zM189.9 73.5l.2-.1a.56 .56 0 0 1 .7 .4 .82 .82 0 0 1-.5 1.2h-.2a.89 .89 0 0 1-.2-1.5z"/>
<path d="M190.7 63.4a3.8 3.8 0 0 1 7.6 0 3.8 3.8 0 0 1-7.6 0zM190.3 63.4a4.2 4.2 0 0 0 8.4 0 4.2 4.2 0 0 0-8.4 0z"/>
<path d="M192 70.5a.63 .63 0 0 0-.3 .8 .63 .63 0 0 0 .8 .3 .63 .63 0 0 0 .2-.8 .63 .63 0 0 0-.7-.3zM191.2 71.1a1.09 1.09 0 0 1 2.1 0 1.09 1.09 0 0 1-2.1 0z"/>
<path d="M192.8 73.7v.4l.4-.1v-.3zM192.5 73.4h.6a.5 .5 0 0 1 .4 .5 .5 .5 0 0 1-.4 .5h-.3v.5h-.3z"/>
<path d="M192.6 63.1l-.2 .5h1.4a.7 .7 0 0 0-.4-.7 .7 .7 0 0 0-.8 .2zM192.3 62.7a1.18 1.18 0 0 1 1.5-.1 1.18 1.18 0 0 1 .5 1.4h-1.9a.73 .73 0 0 0 .5 .8 .73 .73 0 0 0 .9-.5h.4a1.21 1.21 0 0 1-1.6 .8 1.21 1.21 0 0 1-.6-1.7z"/>
<path d="M195.7 73.8l-.1 .6h.3zM195.6 73.4h.3l.4 1.5h-.3v-.3h-.5l-.1 .3h-.3z"/>
</g>
<path d="M20.6 176.9h178v5.5h-178z" fill="#cce5f3"/>
<g fill="none" stroke="#000" stroke-width=".2">
<path d="M20.6 176.9h178.1M20.6 177v52.3M198.6 177v52.3M20.6 182.4h178.1M20.6 186.7h178.1M20.6 191.4h178.1M20.6 196.2h178.1M79.7 182.4v47.1M139 182.4v47.1M20.6 200.9h178.1M20.6 205.7h178.1M20.6 210.4h178.1"/>
<path d="M20.6 215.2h178.1M20.6 219.9h178.1M20.6 224.7h178.1M20.6 229.4h178.1"/>
</g>
<g font-size="5.6">
<text x="114.3" y="17.4">TLHG520., TLHR520., TLHY520.</text>
<text x="31" y="34.5">High Efficiency LED, Ø 5 mm Tinted Non-Diffused Package</text>
</g>
<text font-size="4.9" x="147.5" y="24.4">Vishay Semiconductors</text>
<g font-size="3.5">
<text x="114.7" y="48.6">FEATURES</text>
<text x="115.6" y="53.5">•</text>
<text x="119.7" y="53.5">Choice of three bright colors</text>
<text x="115.6" y="58.4">•</text>
<text x="119.7" y="58.4">Standard T-1¾ package</text>
<text x="115.6" y="63.4">•</text>
<text x="119.7" y="63.4">Small mechanical tolerances</text>
<text x="115.6" y="68.3">•</text>
<text x="119.7" y="68.3">Suitable for DC and high peak current</text>
<text x="115.6" y="73.2">•</text>
<text x="119.7" y="73.2">Small viewing angle</text>
<text x="115.6" y="83.1">•</text>
<text x="115.6" y="78.2">•</text>
<text x="119.7" y="83.1">Yellow and green color categorized</text>
<text x="119.7" y="78.2">Luminous intensity categorized</text>
<text x="115.6" y="88.1">•</text>
<text x="119.7" y="88.1">TLH.52.. with stand-offs</text>
<text x="115.6" y="93">•</text>
<text x="119.7" y="93">Compliant to RoHS directive 2002/95/EC and in</text>
<text x="119.7" y="97.2">accordance to WEEE 2002/96/EC</text>
<text x="20.6" y="108">DESCRIPTION</text>
<text x="20.6" y="113">The TLH.52.. series was developed for standard</text>
<text x="114.7" y="108">APPLICATIONS</text>
<text x="115.6" y="113">•</text>
<text x="119.7" y="113">Status lights</text>
<text x="20.6" y="117.2">applications</text>
<text x="42.5" y="117.2">like</text>
<text x="51.1" y="117.2">general</text>
<text x="66.2" y="117.2">indicating</text>
<text x="84.3" y="117.2">and</text>
<text x="93.5" y="117.2">lighting</text>
<text x="115.6" y="117.9">•</text>
<text x="119.7" y="117.9">Off/on indicator</text>
<text x="20.6" y="121.4">purposes.</text>
<text x="115.6" y="122.8">•</text>
<text x="119.7" y="122.8">Background illumination</text>
<text x="20.6" y="126.4">It is housed in a 5 mm tinted non-diffused plastic</text>
<text x="20.6" y="130.6">package. The small viewing angle of these devices</text>
<text x="115.6" y="127.8">•</text>
<text x="119.7" y="127.8">Readout lights</text>
<text x="20.6" y="134.8">provides a high brightness.</text>
<text x="115.6" y="132.7">•</text>
<text x="115.6" y="137.6">•</text>
<text x="119.7" y="132.7">Maintenance lights</text>
<text x="119.7" y="137.6">Legend light</text>
<text x="20.6" y="139.8">Several</text>
<text x="20.6" y="144">intensities are offered. All LEDs are categorized in</text>
<text x="35.9" y="139.8">selection</text>
<text x="53.1" y="139.8">types</text>
<text x="64.9" y="139.8">with</text>
<text x="74.5" y="139.8">different</text>
<text x="90.5" y="139.8">luminous</text>
<text x="20.6" y="148.3">luminous intensity groups. The green and yellow LEDs</text>
<text x="114.7" y="146.1">PRODUCT GROUP AND PACKAGE DATA</text>
<text x="20.6" y="152.5">are categorized additionally in wavelength groups.</text>
<text x="115.6" y="151.1">•</text>
<text x="115.6" y="156">•</text>
<text x="119.7" y="151.1">Product group: LED</text>
<text x="119.7" y="156">Package: 5 mm</text>
<text x="20.6" y="157.4">That allows users to assemble LEDs with uniform</text>
<text x="20.6" y="161.6">appearance.</text>
<text x="115.6" y="160.9">•</text>
<text x="119.7" y="160.9">Product series: standard</text>
<text x="115.6" y="165.9">•</text>
<text x="119.7" y="165.9">Angle of half intensity: ± 14°</text>
<text x="23.2" y="180.8">PARTS TABLE</text>
</g>
<g font-size="2.8">
<text x="23.2" y="185.4">PART</text>
<text x="88.3" y="185.4">COLOR, LUMINOUS INTENSITY</text>
<text x="159" y="185.4">TECHNOLOGY</text>
<text x="23.2" y="189.9">TLHR5200</text>
<text x="95.1" y="189.6">Red, I</text>
<text x="104.9" y="189.6">= 50 mcd (typ.)</text>
<text x="159.2" y="189.9">GaAsP on GaP</text>
<text x="23.2" y="194.6">TLHR5201</text>
<text x="95.1" y="194.4">Red, I</text>
<text x="104.9" y="194.4">= 60 mcd (typ.)</text>
<text x="159.2" y="194.6">GaAsP on GaP</text>
<text x="23.2" y="199.4">TLHR5205</text>
<text x="93.8" y="203.9">Yellow, I</text>
<text x="95.1" y="199.1">Red, I</text>
<text x="104.9" y="199.1">= 70 mcd (typ.)</text>
<text x="106.2" y="203.9">= 50 mcd (typ.)</text>
<text x="159.2" y="199.4">GaAsP on GaP</text>
<text x="23.2" y="204.1">TLHY5200</text>
<text x="23.2" y="208.9">TLHG5200</text>
<text x="93.7" y="208.6">Green, I</text>
<text x="106.2" y="208.6">= 40 mcd (typ.)</text>
<text x="159.2" y="204.1">GaAsP on GaP</text>
<text x="160.8" y="208.9">GaP on GaP</text>
<text x="23.2" y="213.6">TLHG5201</text>
<text x="93.7" y="213.4">Green, I</text>
<text x="106.2" y="213.4">= 45 mcd (typ.)</text>
<text x="160.8" y="213.6">GaP on GaP</text>
<text x="23.2" y="218.4">TLHG5201-AS12Z</text>
<text x="93.7" y="218.1">Green, I</text>
<text x="106.2" y="218.1">= 45 mcd (typ.)</text>
<text x="160.8" y="218.4">GaP on GaP</text>
<text x="23.2" y="223.1">TLHG5205</text>
<text x="23.2" y="227.9">TLHG5205-AS21</text>
<text x="93.7" y="222.9">Green, I</text>
<text x="93.7" y="227.6">Green, I</text>
<text x="106.2" y="222.9">= 50 mcd (typ.)</text>
<text x="106.2" y="227.6">= 50 mcd (typ.)</text>
<text x="160.8" y="223.1">GaP on GaP</text>
<text x="160.8" y="227.9">GaP on GaP</text>
<text x="20.6" y="265.6">Document Number 83011</text>
<text x="20.6" y="268.8">Rev. 1.6, 03-Jun-09</text>
<text x="74.6" y="265.6">For technical support, please contact: LED@vishay.com</text>
<text x="177.7" y="265.6">www.vishay.com</text>
<text x="197.1" y="268.8">1</text>
</g>
<g font-size="2.2">
<text x="102.6" y="190.3">V</text>
<text x="102.6" y="195.1">V</text>
<text x="102.6" y="199.8">V</text>
<text x="103.9" y="204.6">V</text>
<text x="103.9" y="209.3">V</text>
<text x="103.9" y="214.1">V</text>
<text x="103.9" y="218.8">V</text>
<text x="103.9" y="223.6">V</text>
<text x="103.9" y="228.3">V</text>
</g>
<text font-size="1.7" fill="#231f20" x="83.2" y="88.4">19223</text>
</svg>
